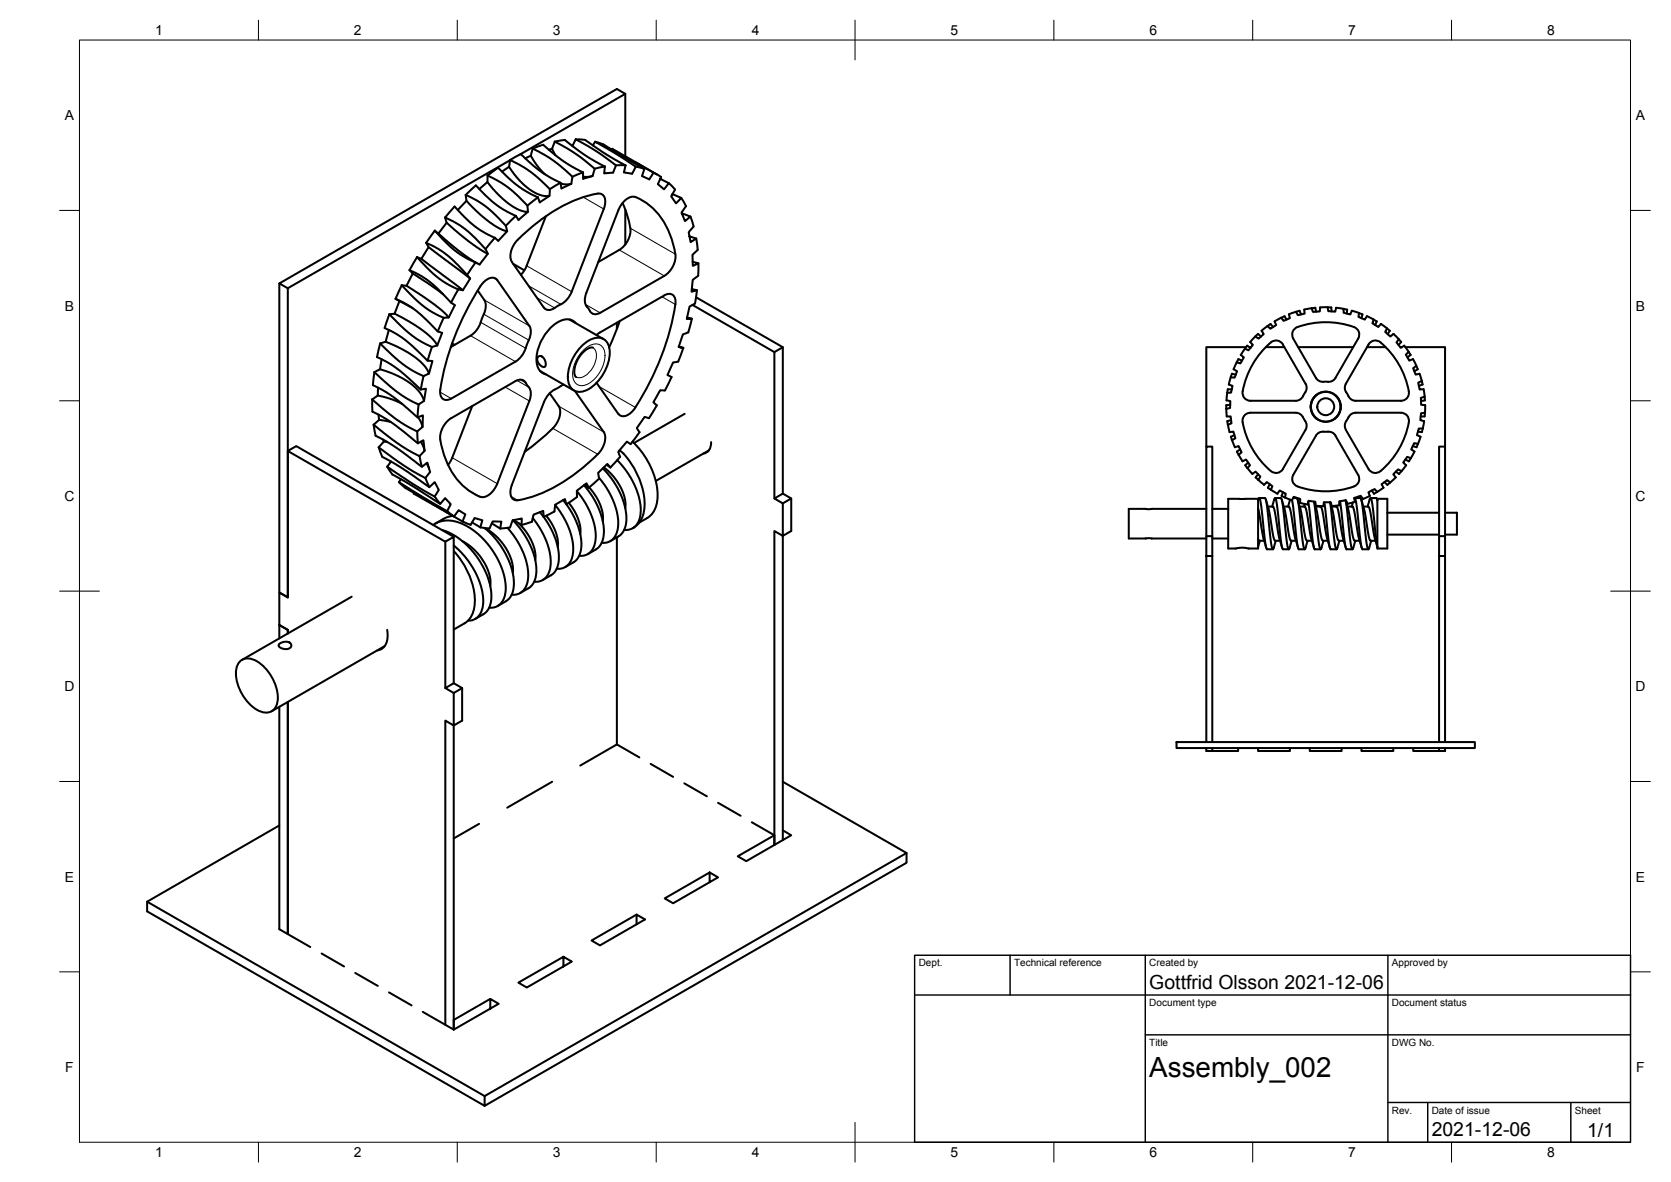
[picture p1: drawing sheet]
<svg xmlns="http://www.w3.org/2000/svg" width="420mm" height="297mm" viewBox="0 0 420 297" stroke-linecap="round" stroke-linejoin="round" font-family="sans-serif">
<!-- layer: Visible -->
<g fill="none" stroke="#000" stroke-width=".51">
<path d="M133.5 39.1l2 3 1.6 1.7M133.5 39.1l-1.4 .7M133.9 37.3l2.2-.8a.76 .76 0 0 1 1 .3l4.5 3.7 5 2.8M133.9 37.3l-.4 1.8M133.9 37.3l2.8 1.5 2.4 1.5 4.3 3.6 .5 .5-.3 1.8M138.8 37.4l.9 1.6M138.8 37.4l-.8 .2M139.5 35.6l5.1 3 4.9 3.8-.5 1.8-2.4 .7v-1.6M139.5 35.6l-.7 1.8M142 35.2l-2.5 .4M144.8 35l5 2.9 5.1 3.7-.7 1.8-2.3 .2 .2-1.7-4.8-2.8-5.3-3.9M144.8 35l-.9 1.7"/>
<path d="M144.8 35a4.2 4.2 0 0 1 3.4 .9l4.6 3.1 4.5 2.6M149.6 35.6l5.7 3.3 4.6 3-1 1.8-2-.4 .4-1.7M149.6 35.6l-.5 .9M149.6 35.6a16.1 16.1 0 0 1 5.3 2.7l7.1 4.2-.6 1.7 1.9 .9 1-1.7-10.3-6-.2 .2M157.2 39.3v-15.7l-2.1-1.2-84.9 48.8 2.2 1.2v77.7l-2.2-1.2v-77.7M157.2 23.6l-26.3 15.1M109.3 58l3.1 3.2 2 1.8 2.7 1.8 2.4 1.2M109.3 58l.9 .7M109.3 58l-2.1 3M111.9 54.7l.1 .3a2.74 2.74 0 0 0 1.5 2.1l4.8 3.9 2.5 1.7 1.9 1.1-2.1 2.7-1.1-.5M111.9 54.7l3.5 1.8 2.4 1.8 4.1 4.1 .8 1.4M112.3 56l-2.1 2.7 5.6 4.7 4.2 2.8"/>
<path d="M117.1 49l.1 .9a1.33 1.33 0 0 0 .8 1.4l2.6 2.5 2.7 2.2 2.2 1.4 2 .7-2.2 2.4-.9-.7-2.2-1.1-2.6-1.7-2.8-2.5-2.5-2.6-2.4 2.8M117.1 49l3.1 1.6 3.1 2.2 3.9 4 .3 1.3M117.3 50.5l-2.2 2.3M122.6 45.7l-2.1 1.8M122.6 44.1v.3a2.43 2.43 0 0 0 .9 2.6l2.8 2.9 2.5 1.9 2.2 1.1 1.8 .3-2.4 2.1-.1-.2a2.78 2.78 0 0 0-2.1-1.6l-3.8-2.3-4.7-4.6-2.6 2.4M122.6 44.1l4.3 2.4 2.2 1.7 2 2a3.1 3.1 0 0 1 1.6 2.6l.1 .4M124.4 59.7l-2.3 2.9M125.2 42.1l4.9 4.5 2.5 1.7 2.7 1.3M125.3 42.2l-2.7 1.9M128 41.9l-1.8 1.2M128.2 40.2l-.1 1.1a1.24 1.24 0 0 0 .5 1.5l2.1 2.6 2.5 2.3 2.7 1.3 1 .3 1.3-.1-2.5 1.6-.4-1.2M128.2 40.2l3.4 1.8 1.6 1.1 2.7 2.1 2.1 2.1a.76 .76 0 0 1 .2 1.1v.8"/>
<path d="M128.2 40.3l-55.8 32.1M128.3 40.2l2.6-1.5 4.4 3.9 2.6 1.8 2.3 1.2a1 1 0 0 1 .9 1.2l.1 .6 2.4-1.2M129.7 54.2l-2.5 2.5M135.3 49.6l-2.7 2.1M137.2 54.4l-4.8 12.4M140.9 45.9l-2.6 1.6M141 46.1l1.2 .2 1.4-.1M146.6 43.3l-2.6 1.1M148.8 44.3l-2.2 .1M151.8 52.5l-8 20.8a6.7 6.7 0 0 1-4 3.9l-.3 .2a1.85 1.85 0 0 1-2.7-.1l-8.1-11.5M151.8 52.5a3.2 3.2 0 0 0-.3-3.6 2.56 2.56 0 0 0-2.5 0 40.8 40.8 0 0 0-18.8 11.3M152.1 41.8l-2.6 .6"/>
<path d="M154.9 41.5h2.4M155.5 52.9l-8.1 20.7M155.5 52.8a4.8 4.8 0 0 1 3.9-3.4 15.9 15.9 0 0 1 9.7 11.5 8.9 8.9 0 0 1 .7 4.4 6.3 6.3 0 0 1-2.8 4l-16.1 9.3M156.5 51a20.8 20.8 0 0 1 2 7.3 6.3 6.3 0 0 1-2.8 4.5l-5.3 3.1M157.2 52.6v8.8M159.7 40.7l5.5 3.2M159.9 41.9l2.1 .5M164.3 43.4l1.9 1.1-.8 1.8 1.6 1.3 1.2-1.6-2.2-1.1M168.2 46l1.5 1.6-.9 1.7 1.2 1.8 1.3-1.4-2.2-.9M171.3 49.7l1 1.7a.98 .98 0 0 1-.4 1.2l-.5 .8 .8 2.2 1.4-1.2-2.2-.8M173.6 54.4l.8 2.5M174.4 56.9l-1.2 1.5 .5 2.5 1.3-.9-1.6-.6"/>
<path d="M175.1 59.9l.3 2.9-1.3 1.2 .1 2.8 1.4-.6-1.4-.4M97.9 79l2.8 2.8 2.6 2.3 2.9 1.9 2.4 1.2M97.9 79l-1.2 3.4 4.3 2.4 2.7 2.1 3.2 3.1a1.92 1.92 0 0 0 1.8 .7l-.8 3.2M99.2 78.8l-1.3 .2M100.4 75.7l-1.2 3.1 3.8 2 2.8 1.9 2.4 2 1.5 1.6a.34 .34 0 0 1 .2 .4 .34 .34 0 0 1-.4 .3l-.9 .2M101 71.7l1.2 .1M101 71.7l-1.5 3.4M103 67.9a10.9 10.9 0 0 0 3.4 2.5l5 3.5M103 67.9l2.7 1.3 1.8 1.2 2.4 2 3.5 3.7 1 .6-1.6 3.1M103.8 77.5l-4.3-2.4 2.5 1.2 1.9 1.3 2.2 1.7 4 4 1.1 .4-1.3 3.1M103.8 68.7l-1.6 3.1 7 4.7 2.4 2 1.2 1.3h-.1a4.3 4.3 0 0 1-3-.8l-2.1-1.2-1.7-1.3-4.9-4.8M104.9 64.6l3.2 3.4 2.1 1.9 2.6 1.7 2.4 1.1"/>
<path d="M104.9 64.6l1 .5M104.9 64.6l-1.9 3.3M107.1 61a8.1 8.1 0 0 0 3.2 3l7.9 6-1.8 2.9M107.1 61l3 1.5 3 2.2 2.4 2.2 2.7 3.1M107.8 62.1l-1.9 3 10.5 7.8-1.2-.2M111.6 79.8l-1.5 3.5M115.2 72.7l-1.8 3.3M119.6 65.9l-2.1 3.2M120.1 73l1.7 2.4a4.7 4.7 0 0 1-.5 4.4 7.3 7.3 0 0 1-3 4.6l-5 2.8M121.4 71.1a2.65 2.65 0 0 1 3.3-1l8.4 11.8a4.7 4.7 0 0 1-.5 4.4 7.4 7.4 0 0 1-3 4.6l-16.1 9.2a1.74 1.74 0 0 1-2 .2 1.74 1.74 0 0 1-.8-1.8 65.2 65.2 0 0 1 10.7-27.4zM129.1 66.3l2.7 1.6M130.2 60.2a5.1 5.1 0 0 0-1.5 5.6"/>
<path d="M132.4 66.8l-.7 1.4-.7 .8M147.4 73.6a3.4 3.4 0 0 0 .8 4.3 1.71 1.71 0 0 0 2.7 .7M169.8 76.5a66.5 66.5 0 0 1-10.7 26.8 2.65 2.65 0 0 1-3.3 1l-.3-.3M169.8 76.5a1.84 1.84 0 0 0-.3-2 1.84 1.84 0 0 0-2-.5l-16.6 9.5-.9 .7M174.1 76.6l20.6 11.9 2.1-1.2v36.7M175 74.7l21.8 12.6M175.2 72.9l-.4 3.4-1.4 .8-.7 3.1 1.3-.1-1.2-.3M175.6 69.3l-1.4 1-.3 3 1.3-.4-1.3-.3M175.6 66.2v3.1M322.2 79.8l-1.7 1 .4 .9-1.5 .9-.7-.7 .8-.5 .6 .8M324.1 79l.2 1-1.6 .6-.6-.7 .9-.4 .5 .8M325.9 78.3l-1.8 .7"/>
<path d="M329.8 77.5l-1.9 .3 .1 1-1.7 .4-.4-.8 .9-.3 .3 .9M333.8 77.2l-1.9 .1v1l-1.8 .1-.3-.9 .9-.1 .2 .9M335.9 77.4l-.2 .9-1.7-.1-.2-1 1 .1v1M336 77.3l1.8 .3M337.8 77.6l.9 .2-.1 1M337.8 77.6v1l1.7 .4 .4-.9 1.8 .5M341.7 78.7l.9 .3-.3 1M341.7 78.7l-.1 .9 1.6 .7 .5-.8M343.7 79.4l1.7 .9M94.1 93.5l-.3 3.3 2.5 1.3 2.4 1.5 5.6 4.7a.97 .97 0 0 0 1.4 .3l.6-.2v2.9M95 99.4l-1.4 1M95.1 97.4l-.1 2 3 .8 3.1 1.3"/>
<path d="M95.5 92.8l-1.4 .7 6 5.2 2.5 1.6 2.6 1.3M95.6 86.3l-.8 3.4 2.3 1.2 2.8 1.8 5.6 4.9a.64 .64 0 0 0 .9 .2l.7-.1-.5 3.1M95.9 90.3l-.4 2.5 3.6 1.2 3.8 2.1 2.1 1.8 1.4 2.1a.55 .55 0 0 1-.1 1l-1.1 .6M97 85.9l-1.4 .4M97.8 82.9l-.8 3 3.6 1.6 3.4 2 2.3 2 1.3 1.7a.46 .46 0 0 1 .2 .6 .46 .46 0 0 1-.4 .3l-.9 .4-3.6-1.9-2.8-2-4.5-4.3M106.5 94.5l-.7 3.4M108.6 87.2l-1.1 3.4M113.7 86.3l.6 .4M135.3 89.7l.6-.2 .8 .5 .5 1.2-.2 .9h-.6l-.9-.7-.4-.9zM135.8 93.2l8.5 4.9M138.2 98.8l2.3 3.3a5.1 5.1 0 0 1-1.5 5.5M141.7 96.6l-1.3 .8a6.2 6.2 0 0 0-3.6 3.7l-8.1 20.8"/>
<path d="M143.2 80.3l8.5 4.9M144.6 98.3l7.2 10.3a5 5 0 0 1-1.5 5.5 39.8 39.8 0 0 1-20.1 11.6M144.7 81.2a3.4 3.4 0 0 0-4.7-.1 11.4 11.4 0 0 0-4.9 10.6 2.96 2.96 0 0 0 2.2 2.4M146.5 86.7a4.9 4.9 0 0 1 5.3-1.5 4.2 4.2 0 0 1 1.5 4.4 11.5 11.5 0 0 1-6.1 8.6 2.95 2.95 0 0 1-4.4-2.5 11.3 11.3 0 0 1 3.7-9zM149.1 87.4l-1 .1-1.1 .6-.9 1-.8 1.3-.6 1.4-.3 1.2 .1 1.1 .3 .6M150 96.2l5.5 7.8M155.1 81.1v1.6M155.8 80.7l-2.7 6.6M171.8 87.4l-1.3 3.5-1.3 .2-1.4 3.1 1.1 .5-1.1 2.3a1.2 1.2 0 0 1-1.7 1.1h-.1l-1.7 3 .9 .8M174 80.1l-.9 3.4-1.4 .5-1.1 3.2 1.2 .2-1.1-.2M194.7 88.5v36.8M308.6 98.7l-.2 1.9"/>
<path d="M309.5 94.8l-.5 1.8 .9 .4-.4 1.7h-.9l.1-.9 1 .1M310.7 94.1l-.9-.2-.3 .9M311 91.1l-.8 1.7 .8 .5-.6 1.6-.9-.1M312.3 90.6l-.9-.4-.4 .9M313 87.6l-1 1.6 .8 .6-.9 1.5-.9-.2M313.3 87.2h-10v25M314.2 87.2h.4M314.5 87.4l-.9-.5-.6 .7M315.6 84.6l.7-.7 .8 .7M315.6 84.5l-1.3 1.4 .7 .8-1.1 1.3-.9-.4M318.3 87.2h4.6M318.7 81.9l-1.5 1.2 .6 .9-1.3 1.1-.9-.5"/>
<path d="M322.6 86.6l5.7 9.9M322.6 86.6a2 2 0 0 0-3-.6 20.3 20.3 0 0 0-7.2 13.1 2 2 0 0 0 2 1.6h11.4a2.9 2.9 0 0 0 2.4-2.1M326.2 82.2a2 2 0 0 0-1 2.9l5.7 9.9a2.55 2.55 0 0 0 2.7 .9h.3a1.97 1.97 0 0 0 1.9-.9l5.7-9.9a2 2 0 0 0-1.1-2.9 21.3 21.3 0 0 0-14.2 0M326.4 87.2h13.9M328.3 96.4a2 2 0 0 1-.1 2.2M331 99.3a3.8 3.8 0 0 0 0 5.9M331 99.2v.1M335.6 99.2v.1M335.7 99.3a3.8 3.8 0 0 1 0 5.9M338.4 96.5l5.7-9.9a1.99 1.99 0 0 1 3-.5 20.3 20.3 0 0 1 7.1 13 2 2 0 0 1-1.9 1.6h-11.4a2.91 2.91 0 0 1-2.4-2.1M338.4 96.4a2 2 0 0 0 .1 2.2M343.7 87.2h4.7"/>
<path d="M347.2 81.4l-.6 .8-1.5-1 .1-.3a.4 .4 0 0 1 .2-.5 .4 .4 0 0 1 .5 .2l.3 .2-.4 .9M347.2 81.4l1.5 1.1M348.7 82.5l.8 .6-.6 .9M348.7 82.5l-.4 .9 1.3 1.2 .8-.7M350.4 83.9l1.3 1.3M351.7 85.3l.6 .6-.7 .8M351.7 85.3l-.6 .7 1.1 1.4 .9-.5 1.1 1.5M352.1 87.2h.4M353.3 87.2h10v25M353.9 89.8l.8-.6-.5-.8-.7 .7 .9 1.5 .9-.4M355.3 90.2l.8 1.7M355.6 93.3l.9-.5-.4-.8-.8 .5 .6 1.6 1-.2 .6 1.8"/>
<path d="M357.5 95.7l.2 .9-.9 .4M357.5 95.7l-.9 .5 .4 1.7 .9-.1M358 97.8l.2 1.9M72.4 113.3l39.6 22.8 2.1-1.2v36.8M93.6 100.4l4.2 3.6 3.7 2.6 3.4 1.8 .9-.7a.62 .62 0 0 0 .3-1l-1-1.9M93.6 100.4v3l2.2 1.1 2.8 1.8 5.7 4.5a.9 .9 0 0 0 1.5 .2l.7-.4 .3 2.7M93.9 106.7l.4 1.9a.95 .95 0 0 0 .8 1.2l4.7 2.8 6.3 4.7 1.4-1 .6 2.3-1.1 1.5-5.4-3.1-6.4-4.6M95.2 104.2l.1 1.3 3 .6M95.2 112.4l.9 2.4M95.3 105.5l-1.4 1.2 7 5.3 4.6 2.6M96.1 114.8l4.6 2.6 7.2 5 1.4-1.2 1 1.9-1 1.7M96.4 110.5l.1 .5h.8"/>
<path d="M96.5 111l-1.3 1.4M97.4 117.3l1.3 1.9M97.4 117.3l6.5 4.4 5.4 3.1M98.3 116l-.9 1.3M98.7 119.2l5.1 3 6.9 4.4 1.2-1.4 1.4 1.5-.9 1.7M104.9 108.4l.2 3M105.3 101.6l-.3 3.3M105.5 114.6l.6 2.7M105.8 111l.6 1.3a1.12 1.12 0 0 1-.4 1.8l-.5 .5M107.3 116.4l.6 1.4M113.5 105.1l16.1-9.3a1.83 1.83 0 0 1 2.9 1 3.3 3.3 0 0 1 .6 3.9l-8.1 20.8M113.5 105.1a6 6 0 0 0-2.8 5.4 18.4 18.4 0 0 0 8.9 13.9 2.94 2.94 0 0 0 4.3-.9l1.1-2"/>
<path d="M118.7 102l-5 13-1 1.8M139 107.7l-3.5 3.1-3.6 2.7M151.6 117.7l2.1 2.4 1.9 3.1 1.2 3.1 .7 3.1-.1 2.4-.7 1.8-1 1.1-2.3 1.3M151.8 117.4l2.5 2.3 1.8 2.8 1 2.8 .1 2.4M152.5 116.8l1 .7M153.5 117.5l-.8-.9-2.3 2.2 .2 1.5M155.2 115.6l2 2.4 1.9 3 1.4 3.5 .6 2.5-.1 2.9-.9 1.9-1.1 1-1.2 .4h-.8M155.8 113.1l1 .9M155.9 114.8l-2.4 2.7M156.8 114a19.5 19.5 0 0 1 5.2 13.8 6 6 0 0 1-2.6 4.7M158.6 111.6l-1-.6-2.2 2.5 .5 1.3M159 111a19.5 19.5 0 0 1 6.3 14.1 6.4 6.4 0 0 1-4.5 6.2"/>
<path d="M165.2 101.9l-2 3.2-1.1-.3-2 2.8 .7 1-2.2 3M172.1 104l-12.7 7.3M178.2 113.2l-13.3 7.7M178.8 111.1a2.51 2.51 0 0 1-1.9 2.9M308.3 102.7l.2 1.9M308.4 100.6l1 .2-.1 1.7-1 .3v-1l1-.1M308.4 104.6l1 .1 .2 1.7-.9 .4-.1-1 .9-.2M308.7 106.7l.5 1.9M309.2 108.6l.9-.1 .5 1.6-.8 .5M309.8 110.6l.7 1.8M310.4 109.4l-.9 .4 .3 .8M310.5 112.4l.9-.3 .8 1.6-.8 .6"/>
<path d="M311.4 114.3l1 1.6 .9-.4 1 1.4-.6 .8M311.8 112.9l-.8 .6 .4 .8M312.4 106.1a21.2 21.2 0 0 0 7.1 12.3M313.7 117.7l1.2 1.4 .8-.6 1.2 1.3-.5 .8M313.8 116.2l-.7 .7 .6 .8M316.3 119.2l-.6 .8 .7 .6M322.6 117.9a2 2 0 0 1-3 .5M328.2 105.8a2 2 0 0 1 .1 2.2l-5.7 9.9M328.2 105.8a4.1 4.1 0 0 0-1.9-2l-11.9-.1a2 2 0 0 0-1.9 2.4M331.1 109.1a4.4 4.4 0 0 1 3.3-.6 1.85 1.85 0 0 1 1.4 1l5.7 9.9a2.02 2.02 0 0 1-1.1 2.8 20.2 20.2 0 0 1-14.8-.3 2 2 0 0 1-.4-2.5zM335.6 105.1v.1M338.5 105.8a4.1 4.1 0 0 1 1.9-2l11.9-.1a2 2 0 0 1 1.9 2.4"/>
<path d="M338.5 105.8a2.07 2.07 0 0 0-.1 2.2l5.7 9.9a2 2 0 0 0 3 .5M351 120l-1.4 1.2M352.4 118.4l-.6 .7-.8-.6M352.4 118.4l-.9-.5-1.2 1.3 .6 .8M353.4 115.5l.8 .4 .2-.2a.44 .44 0 0 0 .2-.6 .44 .44 0 0 0-.6-.2l-.2-.1-1 1.4 .8 .7-1.2 1.5M354.3 106.1a21.2 21.2 0 0 1-7.2 12.3M356.5 111.5l-.3 .9-1-.3M356.5 111.5l-.9-.1-.8 1.5 .9 .6-.9 1.6M357.3 100.8l1-.2-.1-.9-.9 .3v1.7l1 .1M357.7 107.7l-.2 .9-1-.1M357.7 107.7h-1l-.4 1.7 .9 .4-.6 1.7M358.1 105.8l-.4 1.9"/>
<path d="M358.3 103.7l-.1 .9-1 .1M358.3 103.7l-1 .2-.2 1.7 1 .2M358.3 101.8v1.9M100.3 121.2a21.7 21.7 0 0 0 4.8 3.2l9.1 5.4 1.1-1.6 1.7 1.1-.7 1.8M100.3 121.2l12.1 7.2M100.8 120.4l-.5 .8M104.1 123.9l-.1 .1 12.3 7.1M107 120.1l1 2.3M108.9 131.9l1.5-.7 1.5-.4 2 .1 2 .6 2.1 1.1 2.3 1.6 2.1 2.2 1.4 1.8 1.3 2.2 1.2 2.6 .7 2.6 .2 2.5-.4 2-.8 1.4-1.3 1-1.7 .2M109.3 124.8l1.4 1.8M111.1 133.2l2.9 1.2 3.3 2.5 3 3.5 2.1 4 1.1 3.9v2l-.1 1.3-.6 1.4-.5 .8-2.8 1.7M112 136.1v36.8"/>
<path d="M112.4 128.4l1.8 1.4M113.6 129.5l-.1 .2M113.9 129.7l-2 .5-2.4 1.4M114.1 137.1l2.6 2.5 2.2 3.1 1.6 3.3 .8 2.7 .2 2.9-.2 1.1-.4 1.3-.7 .9-.6 .6-.8 .4-1.2 .1M114.1 134.9l-39.6-22.8-2.1 1.2v36.8l-2.2-1.2v8.2l2.2 1.2M114.1 138.5a19 19 0 0 1 5.3 13.5 5.9 5.9 0 0 1-2.6 4.6l-2.7 1.6M116.3 136l1.3 .8 1.5 1.2 1.5 1.6 1.2 1.8 1.3 3.3 .2 1.4v1.2M116.3 131l2 .9 1-1.7 2 .6-.5 1.7-2.1-1.2M120.8 132.5l2.3 .3 .8-1.8 2.2 .1-.3 1.7M121.9 132.7l1.9 1.8 2.1 2.7 1.6 2.8 1.2 3 .5 3-.1 2.3-.8 1.7-1.1 1.1M121.9 132.7l2.7 1.9 1.5 1.6 1.1 1.6 1.4 3 .4 1.9-.1 1.3M123.7 131.5l2.1 1.3"/>
<path d="M127.6 132.7l1.6 2 1.9 3.1 1.1 2.8 .6 3.1-.1 2.4-.8 1.9-1.4 1.2-1.8 .3M128.7 121.9a3.2 3.2 0 0 0 .3 3.5l1.2 .3M128.9 130.7l1.8 2 2.1 3.3 1.3 3 .7 3.3-.1 2.4-.6 1.9-.9 1-2.4 1.4M129.1 130.7l2 1.2M130.4 131.5l1.7 1.9 1.6 2.7 .8 2.3 .1 2.3M131.1 131.9l.1-1.6-2.3 .5-.7 1.8-2.4 .2M134 130.2l1.7 2.5 1.4 2.7 .9 2.3 .5 3-.3 2.6-.8 1.7-1.5 1-1.6 .2M135.7 128.7l1.8 2.4 1.5 2.7 1.2 3.4 .3 2.2-.2 2.6-.6 1.5-1 .9-2.2 1.4M136.7 129.9l-.1-1.5-2.4 .9-.4 1.8-2.7 .8M137.4 129.6l1.2 1.8 1.1 2.3 .5 1.8 .1 2M139.6 126.9l1.8 2.5 1.3 2.5 .9 2.5 .5 2.9-.1 2.4-.8 1.9-.7 .7-.8 .4-1.7 .2M141.6 125.7l1.8 2.5 1.5 2.9 .9 2.8 .4 2.6-.2 2.1-.8 1.9-.8 .7-2.3 1.3"/>
<path d="M142.4 126.7l-.4-1.3-2.4 1.4-.2 1.8-2.7 1.3M143 126.4l1.4 1.9 .9 2 .6 2.1v1.8M145.1 123.4l1.9 2.7 1.6 3.1 .9 2.9 .3 2.3-.3 2.5-.9 1.6-1.2 1-1.8 .2M146.8 121.9l2.1 2.8 1.6 2.9 1 3 .3 2.5-.2 2.3-.6 1.5-.7 .8-2.5 1.6M147 121.8l1 .8M148 122.6l-.5-1.1-2.4 1.8v1.6l-2.7 1.8M148.1 122.5l1.8 2.3 1.1 2.1 .6 2.4v1.7M150.6 120l1.9 2.6 1.5 2.9 1 2.7 .4 2.7-.2 2.5-.9 1.9-1.4 .9-1.6 .2M150.6 120.3l-2.5 2.3M155.1 135v52.1M159.4 132.6l-.3 .1M194.7 125.3l2.1-1.3 2.1 1.3-2.1 1.2z"/>
<path d="M198.9 125.3v8.1l-2.1 1.3v-8.2M303.3 127.9h-19.5v7.4h19.5M303.3 134.7h1.5v5h-1.5zM303.3 134.7v-22.5h1.5v22.5M303.3 139.7v46.8M304.8 127.9h4M304.8 135.3h4M304.8 139.7v46.8M308.8 125.4h7.5v12.4h-2.4l-1.3-.2-3.8 .2zM316.3 125.7l.3-.5 .5 1.9 1.3 10.6 .2 .3h1.5M316.3 127.8l1.3 7 .8 2.9M316.3 135.4l.3 .5h1.3"/>
<path d="M316.4 120.6l1.4 1.2 .7-.7 1.4 1.1-.3 .9M316.6 125.2h1.5l.2 .5 1.2 10 .5 2.3 .3-.2 .5-1.9M316.8 135.9l-.5 1.6M318.3 125.5l.9 3.2 1.1 6.8 .3 .4h1.3M318.8 127.3h1.3l.2 .4 1.2 7 .9 3M319.3 121.7l-.5 .9 .8 .5M319.6 123.1l1.6 1M319.9 127.3l.7-2.1 .5 1.9 1.3 10.6 .2 .3h1.5M320.6 125.2h1.5l.2 .5 1.2 10 .5 2.3 .3-.2 .5-1.9M321.2 124.1l.6-.8 1.5 .8-.2 .9M322.3 125.5l.9 3.2 1.1 6.8 .3 .4h1.3M322.6 123.7l-.4 .9 .9 .4"/>
<path d="M322.8 127.3h1.3l.2 .4 1.2 7 .9 3M323.1 125l1.8 .7M324.4 125.6l-.5 1.7M324.8 125.7l.5-.9 1.6 .6v1M324.9 125.7l1.5 11.9 .2 .4h1.5M325.1 125.2h1l.2 .5 1.2 10 .5 2.3 .3-.2 .5-1.9M326.2 125.1v.1M326.3 125.5l.9 3.2 1.1 6.8 .3 .4h1.3M326.5 126.3l.4 .1M326.8 127.3h1.3l.2 .4 1.2 7 .9 3M326.9 126.4l1.8 .4 .3-1 1.7 .3 .1 1M328.1 126.7l-.2 .6"/>
<path d="M329 126.1l1.3 11.4 .3 .5h1.5M330.4 126.1l1.2 10.1 .4 1.8 .2-.2 .6-1.9M330.4 126.1l.8 2.6 1.1 6.8 .3 .4h1.3M330.7 127.1h.1M330.8 127.3h1.3l.2 .4 1.2 7 .9 3M330.9 127.1l1.8 .1 .2-1h1.7l.2 1M331.9 127.2v.1M333 126.2l1.4 11.4 .2 .4h1.5M334.4 126.2l1 9.2 .6 2.6 .2-.2 .6-1.9M334.5 126.2l.7 2.5 1.1 6.8 .3 .4h1.3M334.8 127.3h1.3l.2 .4 1.2 7 .9 3M335.9 127.1v.2"/>
<path d="M336.9 126l1.4 11.5 .3 .5h1.5M338.8 127.3h1.3l.2 .4 1.2 7 .9 3M338.9 126.6l-.5-.9-1.7 .3 .1 1-1.9 .2M338.9 126.6l-.3 .1M340.2 126.3l-.3 1M340.5 125.2h.2l.1 .2 .2 1 1.4 11.2 .2 .4h1.5M340.6 125.2h1.5l.2 .5 1.2 10 .5 2.3 .3-.2 .5-1.9M340.8 135.9l-.6 1.9-.2 .2-.5-2.1-1.2-10.2 .9 3 1.1 6.8 .3 .4h1.3M341.4 124.8l.1 .4M342.3 125.5l.9 3.2 1.1 6.8 .3 .4h1.3M342.7 125.4l-.4 .2M342.7 125.4l-.6-.8-1.6 .5 .2 1-1.8 .5"/>
<path d="M342.8 127.3h1.3l.3 .6 1.1 6.8 .8 2.8M343.9 127.3l.7-2.1 .5 1.6 1.2 10.7M344.6 125.2h1.5l.2 .5M344.9 123.3l.6 .8 .8-.5M346.3 123.6l-.7-.7-1.5 .8 .3 .9-1.7 .8M346.3 125.5v.2M346.3 125.7v-.3h2.5v12.4h-2.5v-.3M346.3 125.7v11.8M346.3 137.5h.1M348.1 121.1l.7 .7 .7-.6M348.8 128.8h13M348.8 134.4h13"/>
<path d="M349.5 121.2l-.7-.5-1.4 1 .5 .9-1.6 1M361.8 134.7h1.5v5h-1.5zM361.8 134.7v-22.5h1.5v22.5M361.8 139.7v46.8M363.3 128.8h3v5.6h-3M363.3 139.7v46.8M72.4 158.3l-2.2-1.2v3.3M72.4 158.3v.9M88.4 150l-27.5 15.8M97.3 158.3a4.1 4.1 0 0 1-1.8 5l-.6 .1M127.2 151.1l-2 1.2M60.3 166.2a3.4 3.4 0 0 1 4.3 0 11.3 11.3 0 0 1 5.2 10.1 2.95 2.95 0 0 1-4.4 2.5 11.1 11.1 0 0 1-6-10.5l.2-.8z"/>
<path d="M70.2 177.6v55.9l7.8 4.5M70.3 161.8l.8-.4 1.2-.1 .8 .4 .2 .5-.5 .7-1.2 .2-.8-.2-.6-.4-.1-.4zM72.4 176.4v58.3M96.7 162.4l-28.4 16.3M112 172.9l2.1-1.2 2.1 1.2-2.1 1.2zM116.2 172.9v8.2l-2.1 1.2v-8.2M138.8 196.5l-11.3 6.5M160.8 190.3l-5.7-3.2-9.2 5.3M163.6 192l5.6 3.2M172.1 196.9l5.6 3.2M196.8 196.5l31.1 17.9v2.4l-106 61.1M295.8 186.5h75v1.5h-75z"/>
<path d="M303.3 188v.7h1.5M304.8 188v.7M311.3 188v.7h-6.5M316.3 188v.7h8v-.7M329.3 188v.7h8v-.7M342.3 188v.7h8v-.7M355.3 188v.7h6.5M361.8 188v.7M363.3 188v.7h-1.5M70.2 207.4l-33.2 19.2v2.4l84.9 48.9v-2.5l106-61M120.5 207l-6.4 3.7M178.4 219.3l-11.3 6.5 2.1 1.2 11.4-6.5-2.2-1.2v2.4"/>
<path d="M180.6 201.7l5.6 3.3M189 206.6l5.7 3.3M196.8 208.7l2.1 1.2-11.3 6.5-2.1-1.2 9.2-5.3v2.4v-78.9l2.1 1.3v76.4M37 226.6l84.9 48.8M80.9 239.6l5.6 3.3M160.1 229.8l-11.4 6.6 2.2 1.2 11.3-6.5-2.1-1.3v2.5M89.3 244.5l5.7 3.3M97.8 249.4l5.7 3.3M123.3 253.5v-2.5l2.1 1.3-11.3 6.4v-76.4l-2.1-1.2v76.4M123.3 251l-9.2 5.3v2.4l-7.8-4.4M141.7 240.4l-11.4 6.5 2.2 1.3 11.3-6.6-2.1-1.2v2.5"/>
<circle cx="333.3" cy="102.2" r="2.13"/>
<circle cx="333.3" cy="102.2" r="3.8"/>
<circle cx="333.4" cy="102.2" r="3.7"/>
</g>
<!-- layer: Visible Narrow -->
<g fill="none" stroke="#000" stroke-width=".25">
<path d="M146.7 49.6l5.1 2.9M158.5 57.3l11.3 6.6M121.6 79l11.3 6.5M121.8 75.4l11.3 6.5M124 69.8l1 .6M132.4 66.8l11.3 6.5M132.9 71.8l8.1 4.7M135 74.8l4.5 2.6M147.2 76.5l3.7 2.1M155.7 62.8l11.3 6.5M166.5 74.6l3.3 1.9M110.7 98.5l2.8 1.7"/>
<path d="M118.3 84.4l11.3 6.5M120.9 81l11.3 6.5M127 97.3l6.1 3.5M130 95.6l2.9 1.7M130.8 95.4l1.4 .8M146.6 88.1a3.7 3.7 0 0 1 4.6-1.2 4.1 4.1 0 0 1 .7 4.2 8.1 8.1 0 0 1-5.3 5.8 2.39 2.39 0 0 1-2.6-2.9 8.9 8.9 0 0 1 2.6-5.9zM149.1 87.4a2.88 2.88 0 0 1 .7 3.4 5.7 5.7 0 0 1-3.9 4.1l-1-.2M150.7 97.2l9.1 5.2M113.7 115l11.3 6.5M139 107.6l11.3 6.6M140.5 102.1l11.3 6.5M117.5 123l3.2 1.9"/>
<path d="M128.5 124.7l1.7 1"/>
</g>
<!-- layer: Border -->
<g fill="none" stroke="#000" stroke-width=".25">
<path d="M20 10.1h390v276.9h-390zM65 5.1v5M115 5.1v5M165 5.1v5M215 5.1v10M265 5.1v5M315 5.1v5M365 5.1v5M15 52.9h5M410 52.9h5M15 100.7h5M410 100.7h5"/>
<path d="M15 148.6h10M405 148.6h10M15 196.4h5M410 196.4h5M15 244.2h5M410 244.2h5M65 287v5M115 287v5M165 287v5M215 282.1v9.9M265 287v5M315 287v5"/>
<path d="M365 287v5"/>
</g>
<!-- layer: TitleBlock -->
<path d="M230 240.1h180v46.9h-180zM230 250h180M254 240.1v9.9M288 240.1v46.9M349 240.1v46.9M288 260.1h122M349 277.1h61M359 277.1v9.9M395 277.1v9.9" fill="none" stroke="#000" stroke-width=".36"/>
<text font-size="7" x="289" y="270.6">Assembly_002</text>
<g font-size="4.9">
<text x="289" y="248.5">Gottfrid Olsson 2021-12-06</text>
<text x="360" y="285.5">2021-12-06</text>
<text x="399.1" y="285.7">1/1</text>
</g>
<g font-size="3.5">
<text x="39" y="8.8">1</text>
<text x="89" y="8.8">2</text>
<text x="139" y="8.8">3</text>
<text x="189" y="8.8">4</text>
<text x="239" y="8.8">5</text>
<text x="289" y="8.8">6</text>
<text x="339" y="8.8">7</text>
<text x="389" y="8.8">8</text>
<text x="16.3" y="30.2">A</text>
<text x="411.3" y="30.2">A</text>
<text x="16.3" y="78">B</text>
<text x="411.3" y="78">B</text>
<text x="16.2" y="125.9">C</text>
<text x="411.2" y="125.9">C</text>
<text x="16.2" y="173.7">D</text>
<text x="411.2" y="173.7">D</text>
<text x="16.3" y="221.6">E</text>
<text x="411.3" y="221.6">E</text>
<text x="16.4" y="269.4">F</text>
<text x="411.4" y="269.4">F</text>
<text x="39" y="290.8">1</text>
<text x="89" y="290.8">2</text>
<text x="139" y="290.8">3</text>
<text x="189" y="290.8">4</text>
<text x="239" y="290.8">5</text>
<text x="289" y="290.8">6</text>
<text x="339" y="290.8">7</text>
<text x="389" y="290.8">8</text>
</g>
<g font-size="2.5">
<text x="231" y="242.9">Dept.</text>
<text x="255" y="242.9">Technical reference</text>
<text x="289" y="242.9">Created by</text>
<text x="350" y="242.9">Approved by</text>
<text x="289" y="252.8">Document type</text>
<text x="350" y="252.8">Document status</text>
<text x="289" y="262.9">Title</text>
<text x="350" y="262.9">DWG No.</text>
<text x="350" y="279.9">Rev.</text>
<text x="360" y="279.9">Date of issue</text>
<text x="396" y="279.9">Sheet</text>
</g>
</svg>
